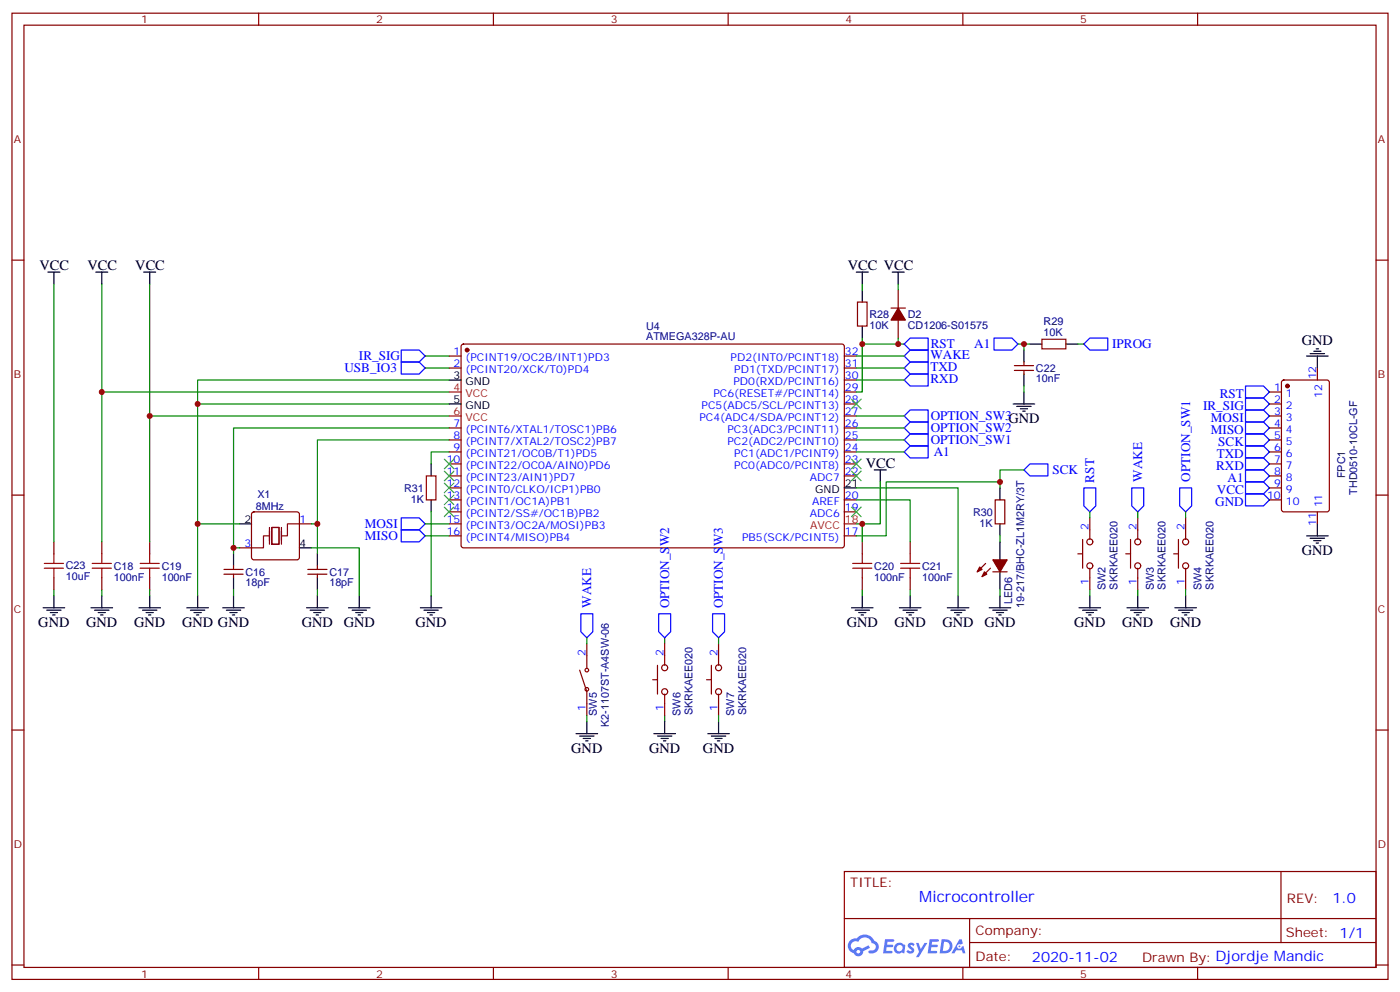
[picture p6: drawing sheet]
<svg xmlns="http://www.w3.org/2000/svg" width="412mm" height="292mm" viewBox="0 0 412 292" stroke-linecap="round" stroke-linejoin="round" font-family="sans-serif">
<g fill="none" stroke="#870000" stroke-width=".35">
<path d="M3.5 3.9h405.4v284.3h-405.4zM7.1 7.4h398.2v277.3h-398.2zM76.2 3.9v3.5M145.3 3.9v3.5M214.5 3.9v3.5M283.6 3.9v3.5M352.8 3.9v3.5M3.5 76.6h3.6M405.3 76.6h3.6M3.5 145.7h3.6M405.3 145.7h3.6M3.5 214.8h3.6"/>
<path d="M405.3 214.8h3.6M248.7 256.5h156.6v28.2h-156.6zM377.3 256.5v20.9M248.7 270.3h156.5M285.6 277.4h119.6M285.6 270.3v14.1M3.5 284h3.6M76.2 284.7v3.5M145.3 284.7v3.5M214.5 284.7v3.5M283.6 284.7v3.5M352.8 284.7v3.5"/>
<path d="M405.3 284h3.6"/>
</g>
<g fill="#5487ff">
<path d="M267.7 277.6a1.22 1.22 0 0 1 1.7 .3l-.4 .6a.47 .47 0 0 0-.3-.4 .47 .47 0 0 0-.5 .2l.1 .2a1.14 1.14 0 0 1 .8 1.8 1.14 1.14 0 0 1-1.9-.1l-.2-.1 .5-.6 .7 .4a.29 .29 0 0 0 .3-.2 .29 .29 0 0 0-.2-.3 1.04 1.04 0 0 1-.6-1.8z"/>
<path d="M260.7 276.4h2.4l.3 .2-.2 .5h-1.8l-.1 .9h1.5l.3 .4-.3 .3h-1.6l-.2 1.1 1.7 .1 .2 .3-.2 .3-2.6 .1z"/>
<path d="M273.8 276.4h2.4l.3 .2-.1 .5h-1.8l-.2 .9h1.6l.3 .4-.4 .3h-1.6l-.1 1.1 1.7 .1 .2 .3-.2 .3h-2.6z"/>
<path d="M282.6 276.4h.7l.3 1.3-.6 .3a.69 .69 0 0 0-1 .2 .69 .69 0 0 0 .4 1 .69 .69 0 0 0 .9-.6l.5-.3 .6 2.2h-.8l-.2-.8h-1.8l-.5 .8h-.8z"/>
<path d="M269.8 277.5h.8l.6 1.8 1.1-1.8h.9l-2.6 4.2h-.8l.9-1.6z"/>
<path d="M277.4 276.4l-.6 4.2h1.3a2.11 2.11 0 0 0 2.5-2.2 2.11 2.11 0 0 0-2.5-2zM278.1 277.1a1.39 1.39 0 0 1 1.7 1.5 1.39 1.39 0 0 1-1.8 1.2h-.3z"/>
<path d="M263.7 278a1.54 1.54 0 0 0-.1 2.2 1.54 1.54 0 0 0 2.2 .1l.6 .3 .3-2.3-.2-.3h-.4a1.49 1.49 0 0 0-2.4 0zM264 279a.94 .94 0 0 1 1.8 0 .94 .94 0 0 1-1.8 0z"/>
<path d="M250.4 276.8a2.18 2.18 0 0 0 1.1 3.7 1.44 1.44 0 0 0 1.6 .9 1.44 1.44 0 0 0 1.2-1.5l2-1-.5-.7-1.9 1a1.47 1.47 0 0 0-2.4 .4 1.39 1.39 0 0 1-.7-1.9 1.39 1.39 0 0 1 2-.5 2.12 2.12 0 0 1 2.2-1.3 2.12 2.12 0 0 1 1.9 1.7 1.14 1.14 0 0 1 1.1 1.4 1.14 1.14 0 0 1-1.7 .7 .43 .43 0 0 0-.5 .4 .43 .43 0 0 0 .4 .5 1.98 1.98 0 0 0 2.5-1.3 1.98 1.98 0 0 0-1.2-2.5 3.1 3.1 0 0 0-5.3-.7l-.9 .1zM252.3 280.1a.55 .55 0 0 1 1.1 0 .55 .55 0 0 1-1.1 0z"/>
<circle cx="282.6" cy="278.5" r=".26"/>
</g>
<g fill="none" stroke="#870000" stroke-width=".35">
<path d="M252.6 88.9h2.8v7.1h-2.8zM262.5 90.7h4.2M264.6 85.4v5.3M264.6 94.2v5.3M306.9 99.8h7.1v2.9h-7.1zM132.3 104.8h3.5M132.3 108.3h3.5M136.1 101.5l.4-.3 111.8 .1 .4 .7-.1 58.8-.6 .4h-111.7l-.5-.7v-58.5zM248.7 104.8h3.5M248.7 108.3h3.5M248.7 118.9h3.5M248.7 115.4h3.5"/>
<path d="M248.7 111.8h3.5M298.8 109h5.6M298.8 107.6h5.6M301.6 106.5v1.1M301.6 109v1.1M373.9 118.9h3.6M373.9 115.4h3.6M377.7 112l.5-.2h12.7l.6 .5 .1 37.6-.5 .7h-12.9l-.7-.4v-37.7zM388.1 108.3v3.5M132.3 125.9h3.5M132.3 129.5h3.5M132.3 133h3.5"/>
<path d="M132.3 136.5h3.5M248.7 125.9h3.5M248.7 129.5h3.5M248.7 133h3.5M248.7 136.5h3.5M248.7 122.4h3.5M373.9 125.9h3.6M373.9 129.5h3.6M373.9 133h3.6M373.9 136.5h3.6M373.9 122.4h3.6M15.9 159.5v3.5"/>
<path d="M30 159.5v3.5M44.1 159.5v3.5M74.3 150.8l.5-.2h12.7l.5 .2 .2 .5v12.7l-.2 .5-.5 .2h-12.7l-.5-.2-.2-.5v-12.7zM88.2 154.2h3.5M125.6 140.1h2.8v7h-2.8zM132.3 140.1h3.5M132.3 143.6h3.5M132.3 147.1h3.5M132.3 150.6h3.5M132.3 154.2h3.5M132.3 157.7h3.5M248.7 140.1h3.5"/>
<path d="M248.7 147.1h3.5M248.7 150.6h3.5M248.7 157.7h3.5M254 159.5v3.5M268.1 159.5v3.5M293.2 147.1h2.8v7.1h-2.8zM318.9 158.8v8.4M321 152.4v6.4M333 158.8v8.4M335.1 152.4v6.4M347.1 158.8v8.4M349.2 152.4v6.4"/>
<path d="M373.9 140.1h3.6M373.9 143.6h3.6M373.9 147.1h3.6M388.1 150.6v3.6M15.9 170v3.6M30 170v3.6M44.1 170v3.6M66 169h5.6M66 167.6h5.6M68.8 166.5v1.1M68.8 169v1M70.6 161.2h3.5"/>
<path d="M90.7 169h5.6M90.7 167.6h5.6M93.5 166.5v1.1M93.5 169v1M254 170v3.6M268.1 170v3.6M290.3 165.8l-2.4 2.5M291.7 167.2l-2.4 2.5M292.5 168.3h4.2M317.5 163h1.4M321 167.2v6.4M331.6 163h1.4"/>
<path d="M335.1 167.2v6.4M345.7 163h1.4M349.2 167.2v6.4M170.7 197.2l2.2 6.4v7M172.9 189.4v7.1M193.7 195.8v8.5M195.8 189.4v6.4M209.5 195.8v8.5M211.7 189.4v6.4M192.3 200h1.4M195.8 204.3v6.3M208.1 200h1.4"/>
<path d="M211.7 204.3v6.3"/>
<circle cx="321" cy="159.5" r=".88"/>
<circle cx="335.1" cy="159.5" r=".88"/>
<circle cx="349.3" cy="159.5" r=".88"/>
<circle cx="321" cy="166.5" r=".88"/>
<circle cx="335.1" cy="166.5" r=".88"/>
<circle cx="349.3" cy="166.5" r=".88"/>
<circle cx="172.9" cy="197.2" r=".53"/>
<circle cx="195.8" cy="196.5" r=".88"/>
<circle cx="211.7" cy="196.5" r=".88"/>
<circle cx="172.9" cy="202.8" r=".53"/>
<circle cx="195.8" cy="203.6" r=".88"/>
<circle cx="211.7" cy="203.6" r=".88"/>
</g>
<g fill="#870000" stroke="#870000" stroke-width=".35">
<path d="M264.6 90.7l2.1 3.5h-4.2z"/>
<path d="M292.5 164.7h4.2l-2.1 3.6z"/>
<path d="M290 168.3l.7 .7-1.4 .7z"/>
<path d="M288.6 166.9l.7 .7-1.4 .7z"/>
<circle cx="137.6" cy="103" r=".53"/>
<circle cx="379.2" cy="113.6" r=".53"/>
</g>
<g fill="none" stroke="#000" stroke-width=".35">
<path d="M14.1 80.1h3.5M15.9 80.1v3.5M28.2 80.1h3.5M30 80.1v3.5M42.3 80.1h3.6M44.1 80.1v3.5M252.2 80.1h3.6M254 80.1v3.5M254 85.4v3.5M254 96v3.5M262.8 80.1h3.5M264.6 80.1v3.5"/>
<path d="M132.3 111.8h3.5M132.3 118.9h3.5M298.4 118.9h6.4M299.5 119.6h4.2M301.6 103v3.5M301.6 110.1v3.5M301.6 115.4v3.5M303.4 101.2h3.5M314 101.2h3.5M384.9 104.8h6.3M385.9 104.1h4.3M387 103.4h2.1"/>
<path d="M387.7 102.7h.7M388.1 104.8v3.5M127 136.5v3.6M257.5 138.3h3.6M259.3 138.3v3.5M300.6 120.3h2.1M301.3 121h.7M70.6 154.2h3.5M127 147.1v3.5M248.7 143.6h3.5M294.6 143.6v3.5M294.6 154.2v3.5"/>
<path d="M294.6 159.5v5.2M384.9 157.7h6.3M385.9 158.4h4.3M387 159.1h2.1M387.7 159.8h.7M388.1 154.2v3.5M12.7 178.9h6.3M13.8 179.6h4.2M15.9 175.3v3.6M26.8 178.9h6.4M27.9 179.6h4.2M30 175.3v3.6"/>
<path d="M40.9 178.9h6.4M42 179.6h4.2M44.1 175.3v3.6M55 178.9h6.4M56.1 179.6h4.2M58.2 175.3v3.6M65.6 178.9h6.4M66.7 179.6h4.2M68.8 163v3.5M68.8 170v3.6M68.8 175.3v3.6M88.2 161.2h3.5"/>
<path d="M90.3 178.9h6.4M91.4 179.6h4.2M93.5 163v3.5M93.5 170v3.6M93.5 175.3v3.6M102.7 178.9h6.3M103.7 179.6h4.2M105.8 175.3v3.6M123.8 178.9h6.4M124.9 179.6h4.2M127 175.3v3.6M250.8 178.9h6.4"/>
<path d="M251.9 179.6h4.2M254 175.3v3.6M264.9 178.9h6.4M266 179.6h4.2M268.1 175.3v3.6M279 178.9h6.4M280.1 179.6h4.2M282.2 175.3v3.6M291.4 178.9h6.3M292.5 179.6h4.2M294.6 168.3v5.3M294.6 175.3v3.6"/>
<path d="M317.9 178.9h6.3M318.9 179.6h4.2M321 175.3v3.6M332 178.9h6.3M333 179.6h4.3M335.1 175.3v3.6M346.1 178.9h6.3M347.1 179.6h4.3M349.2 175.3v3.6M14.8 180.3h2.1M15.5 181h.7M28.9 180.3h2.1"/>
<path d="M29.6 181h.7M43 180.3h2.2M43.7 181h.7M57.1 180.3h2.2M57.9 181h.7M67.7 180.3h2.1M68.4 181h.7M92.4 180.3h2.1M93.1 181h.7M104.8 180.3h2.1M105.5 181h.7M125.9 180.3h2.2"/>
<path d="M126.6 181h.8M252.9 180.3h2.2M253.6 181h.8M267.1 180.3h2.1M267.8 181h.7M281.2 180.3h2.1M281.9 181h.7M293.5 180.3h2.1M294.2 181h.7M320 180.3h2.1M320.7 181h.7M334.1 180.3h2.1"/>
<path d="M334.8 181h.7M348.2 180.3h2.1M348.9 181h.7M169.7 215.9h6.3M170.7 216.6h4.3M171.8 217.3h2.1M172.5 218h.7M172.9 212.4v3.5M192.6 215.9h6.4M193.7 216.6h4.2M194.7 217.3h2.1M195.4 218h.7"/>
<path d="M195.8 212.4v3.5M208.5 215.9h6.3M209.5 216.6h4.3M210.6 217.3h2.1M211.3 218h.7M211.7 212.4v3.5"/>
</g>
<path d="M132.3 115.4h3.5M132.3 122.4h3.5M248.7 154.2h3.5" fill="none" stroke="#f00" stroke-width=".35"/>
<path d="M79.4 157.7h-1.8v3.5h-3.5M79.4 155.2v5M80.1 155.2h2.1v5h-2.1zM82.9 155.2v5M88.2 154.2h-3.5v3.5h-1.8" fill="none" stroke="#870012" stroke-width=".35"/>
<g fill="none" stroke="#a10000" stroke-width=".35">
<path d="M13.1 167.2h5.6M13.1 165.8h5.6M15.9 163v2.8M15.9 167.2v2.8M27.2 167.2h5.6M27.2 165.8h5.6M30 163v2.8M30 167.2v2.8M41.3 167.2h5.6M41.3 165.8h5.6M44.1 163v2.8M44.1 167.2v2.8"/>
<path d="M251.2 167.2h5.6M251.2 165.8h5.6M254 163v2.8M254 167.2v2.8M265.3 167.2h5.6M265.3 165.8h5.6M268.1 163v2.8M268.1 167.2v2.8"/>
</g>
<g fill="none" stroke="#008700" stroke-width=".35">
<path d="M15.9 83.6v75.9M30 83.6v75.9M44.1 83.6v75.9M254 99.5v15.9h-1.8M254 83.6v1.8M264.6 99.5v1.7h-10.6M264.6 83.6v1.8M30 115.4h102.3M125.2 108.3h7.1M125.2 104.8h7.1M132.3 118.9h-74.1v35.3h12.4M132.3 111.8h-74.1v7.1"/>
<path d="M252.2 111.8h14.1M252.2 108.3h14.1M252.2 104.8h14.1M264.6 101.2h1.7M299.9 101.2h3.5M301.6 101.2v1.8M301.6 113.6v1.8M317.5 101.2h1.8M44.1 122.4h88.2M132.3 133h-5.3v3.5M132.3 129.5h-38.8v24.7M132.3 125.9h-63.5v35.3h1.8"/>
<path d="M252.2 129.5h14.1M252.2 133h14.1M252.2 122.4h14.1M252.2 125.9h14.1M301.6 138.3h-7v3.5M58.2 154.2v21.1M91.7 154.2h1.8v8.8M125.2 157.7h7.1M125.2 154.2h7.1M127 150.6v24.7M252.2 154.2h1.8v5.3M252.2 147.1h15.9v12.4"/>
<path d="M252.2 143.6h30v31.7M259.3 141.8v12.4h-5.3M294.6 143.6v-1.8h-33.5v15.9h-8.9M294.6 157.7v1.8M321 150.6v1.8M335.1 150.6v1.8M349.2 150.6v1.8M15.9 173.6v1.7M30 173.6v1.7M44.1 173.6v1.7M68.8 161.2v1.8M68.8 173.6v1.7"/>
<path d="M91.7 161.2h14.1v14.1M93.5 173.6v1.7M254 173.6v1.7M268.1 173.6v1.7M294.6 173.6v1.7M321 173.6v1.7M335.1 173.6v1.7M349.2 173.6v1.7M172.9 187.7v1.7M195.8 187.7v1.7M211.7 187.7v1.7M172.9 210.6v1.8"/>
<path d="M195.8 210.6v1.8M211.7 210.6v1.8"/>
</g>
<g fill="none" stroke="#00f" stroke-width=".35">
<path d="M292.8 99.5h5.3l1.8 1.7-1.8 1.8h-5.3zM118.2 103h5.3l1.7 1.8-1.7 1.7h-5.3zM118.2 106.5h5.3l1.7 1.8-1.7 1.8h-5.3zM266.3 101.2l1.8-1.7h5.3v3.5h-5.3zM266.3 108.3l1.8-1.8h5.3v3.6h-5.3zM266.3 111.8l1.8-1.7h5.3v3.5h-5.3zM266.3 104.8l1.8-1.8h5.3v3.5h-5.3zM319.3 101.2l1.7-1.7h5.3v3.5h-5.3zM366.9 117.1h5.3l1.7 1.8-1.7 1.7h-5.3zM366.9 113.6h5.3l1.7 1.8-1.7 1.7h-5.3zM266.3 129.5l1.8-1.8h5.3v3.5h-5.3zM266.3 133l1.8-1.8h5.3v3.6h-5.3z"/>
<path d="M266.3 125.9l1.8-1.7h5.3v3.5h-5.3zM266.3 122.4l1.8-1.8h5.3v3.6h-5.3zM303.4 136.5h5.3v3.6h-5.3l-1.8-1.8zM366.9 138.3h5.3l1.7 1.8-1.7 1.7h-5.3zM366.9 134.8h5.3l1.7 1.7-1.7 1.8h-5.3zM366.9 131.2h5.3l1.7 1.8-1.7 1.8h-5.3zM366.9 127.7h5.3l1.7 1.8-1.7 1.7h-5.3zM366.9 124.2h5.3l1.7 1.7-1.7 1.8h-5.3zM366.9 120.6h5.3l1.7 1.8-1.7 1.8h-5.3zM118.2 152.4h5.3l1.7 1.8-1.7 1.7h-5.3zM118.2 155.9h5.3l1.7 1.8-1.7 1.8h-5.3zM319.3 143.6h3.5v5.3l-1.8 1.7-1.7-1.7z"/>
<path d="M333.4 143.6h3.5v5.3l-1.8 1.7-1.7-1.7zM347.5 143.6h3.5v5.3l-1.8 1.7-1.7-1.7zM366.9 141.8h5.3l1.7 1.8-1.7 1.7h-5.3zM366.9 145.3h5.3l1.7 1.8-1.7 1.8h-5.3zM171.1 180.6h3.5v5.3l-1.7 1.8-1.8-1.8zM194 180.6h3.6v5.3l-1.8 1.8-1.8-1.8zM209.9 180.6h3.5v5.3l-1.7 1.8-1.8-1.8z"/>
</g>
<g fill="none" stroke="#3c3" stroke-width=".35">
<path d="M250.8 117.5l2.8 2.8M253.6 117.5l-2.8 2.8M130.9 135.1l2.8 2.8M130.9 138.6l2.8 2.9M133.7 135.1l-2.8 2.8M133.7 138.6l-2.8 2.9M250.8 135.1l2.8 2.8M250.8 138.6l2.8 2.9M253.6 135.1l-2.8 2.8M253.6 138.6l-2.8 2.9M130.9 142.2l2.8 2.8M130.9 145.7l2.8 2.8"/>
<path d="M130.9 149.2l2.8 2.8M133.7 142.2l-2.8 2.8M133.7 145.7l-2.8 2.8M133.7 149.2l-2.8 2.8M250.8 149.2l2.8 2.8M253.6 149.2l-2.8 2.8"/>
</g>
<g fill="#c00">
<circle cx="264.6" cy="101.2" r=".88"/>
<circle cx="254" cy="101.2" r=".88"/>
<circle cx="301.6" cy="101.2" r=".88"/>
<circle cx="254" cy="154.2" r=".88"/>
<circle cx="294.6" cy="141.8" r=".88"/>
<circle cx="44.1" cy="122.4" r=".88"/>
<circle cx="30" cy="115.4" r=".88"/>
<circle cx="58.2" cy="118.9" r=".88"/>
<circle cx="93.5" cy="154.2" r=".88"/>
<circle cx="58.2" cy="154.2" r=".88"/>
<circle cx="68.8" cy="161.2" r=".88"/>
</g>
<text font-size="4.6" fill="#00f" x="270.8" y="265.5">Microcontroller</text>
<g font-size="4.2">
<text x="11.6" y="79.4">VCC</text>
<text x="25.8" y="79.4">VCC</text>
<text x="39.9" y="79.4">VCC</text>
<text x="249.8" y="79.4">VCC VCC</text>
<text x="383.5" y="101.6">GND</text>
<text x="255.1" y="137.6">VCC</text>
<text x="383.5" y="163.3">GND</text>
<text x="11.3" y="184.5">GND</text>
<text x="25.4" y="184.5">GND</text>
<text x="39.5" y="184.5">GND</text>
<text x="53.6" y="184.5">GND GND</text>
<text x="88.9" y="184.5">GND</text>
<text x="101.2" y="184.5">GND</text>
<text x="122.4" y="184.5">GND</text>
<text x="249.4" y="184.5">GND</text>
<text x="263.5" y="184.5">GND</text>
<text x="277.6" y="184.5">GND</text>
<text x="290" y="184.5">GND</text>
<text x="316.4" y="184.5">GND</text>
<text x="330.6" y="184.5">GND</text>
<text x="344.7" y="184.5">GND</text>
<text x="168.3" y="221.5">GND</text>
<text x="191.2" y="221.5">GND</text>
<text x="207.1" y="221.5">GND</text>
</g>
<g font-size="4.2" fill="#00f">
<text x="392.5" y="265.7">1.0</text>
<text x="304" y="283.1">2020-11-02</text>
</g>
<g font-size="3.9" fill="#00f">
<text x="105.7" y="106">IR_SIG</text>
<text x="274.1" y="105.6">WAKE</text>
<text x="274.1" y="102.6">RST</text>
<text x="287" y="102.5">A1</text>
<text x="327.6" y="102.5">IPROG</text>
<text x="101.4" y="109.5">USB_IO3</text>
<text x="274.1" y="109.2">TXD</text>
<text x="274.1" y="112.7">RXD</text>
<text x="359.3" y="117.1">RST</text>
<text x="274.1" y="123.7">OPTION_SW3GND</text>
<text x="354.4" y="120.6">IR_SIG</text>
<text x="356.7" y="124.2">MOSI</text>
<text x="274.1" y="130.8">OPTION_SW1</text>
<text x="274.1" y="127.3">OPTION_SW2</text>
<text x="356.7" y="127.7">MISO</text>
<text x="358.9" y="131.2">SCK</text>
<text x="275" y="134.3">A1</text>
<text x="358.4" y="134.8">TXD</text>
<text x="310" y="139.5">SCK</text>
<text x="322.3" y="142" transform="rotate(-90 322.3 142)">RST</text>
<text x="336.4" y="141.8" transform="rotate(-90 336.4 141.8)">WAKE</text>
<text x="350.6" y="141.8" transform="rotate(-90 350.6 141.8)">OPTION_SW1</text>
<text x="358.2" y="138.3">RXD</text>
<text x="361.6" y="141.8">A1</text>
<text x="358" y="148.9">GND</text>
<text x="358.4" y="145.3">VCC</text>
<text x="107.5" y="155.4">MOSI</text>
<text x="107.5" y="158.9">MISO</text>
<text x="174.2" y="178.8" transform="rotate(-90 174.2 178.8)">WAKE</text>
<text x="197.1" y="179.1" transform="rotate(-90 197.1 179.1)">OPTION_SW2</text>
<text x="213" y="179.1" transform="rotate(-90 213 179.1)">OPTION_SW3</text>
</g>
<g font-size="3.9" fill="#800">
<text x="250.5" y="261.1">TITLE:</text>
<text x="379.1" y="265.7">REV:</text>
<text x="287.4" y="275.3">Company:</text>
<text x="378.7" y="275.9">Sheet: 1/1</text>
<text x="287.4" y="282.9">Date:</text>
<text x="336.4" y="283">Drawn By: Djordje Mandic</text>
</g>
<g font-size="3.2" fill="#800">
<text x="41.6" y="6.9">1</text>
<text x="110.8" y="6.9">2</text>
<text x="179.9" y="6.9">3</text>
<text x="249.1" y="6.9">4</text>
<text x="318.2" y="6.9">5</text>
<text x="4.1" y="42">A</text>
<text x="405.9" y="42">A</text>
<text x="4.1" y="111.1">B</text>
<text x="405.9" y="111.1">B</text>
<text x="4.1" y="180.3">C</text>
<text x="405.9" y="180.3">C</text>
<text x="4.1" y="249.4">D</text>
<text x="405.9" y="249.4">D</text>
<text x="41.6" y="287.7">1</text>
<text x="110.8" y="287.7">2</text>
<text x="179.9" y="287.7">3</text>
<text x="249.1" y="287.7">4</text>
<text x="318.2" y="287.7">5</text>
</g>
<g font-size="3.2" fill="#000080">
<text x="256.1" y="93.6">R28</text>
<text x="267.4" y="93.6">D2</text>
<text x="307.4" y="95.6">R29</text>
<text x="190.4" y="100.1">ATMEGA328P-AU</text>
<text x="190.4" y="97">U4</text>
<text x="256.1" y="96.8">10K</text>
<text x="267.4" y="96.7">CD1206-S01575</text>
<text x="307.4" y="98.8">10K</text>
<text x="305.2" y="112.5">10nF</text>
<text x="305.2" y="109.4">C22</text>
<text x="396.2" y="140.7" transform="rotate(-90 396.2 140.7)">FPC1</text>
<text x="75.8" y="146.5">X1</text>
<text x="119.1" y="144.7">R31</text>
<text x="121" y="147.9">1K</text>
<text x="399.8" y="145.6" transform="rotate(-90 399.8 145.6)">THD0510-10CL-GF</text>
<text x="75.4" y="150">8MHz</text>
<text x="286.6" y="151.8">R30</text>
<text x="288.6" y="155">1K</text>
<text x="19.4" y="167.6">C23</text>
<text x="33.5" y="167.6">C18</text>
<text x="47.6" y="167.6">C19</text>
<text x="257.5" y="167.6">C20</text>
<text x="271.6" y="167.6">C21</text>
<text x="19.4" y="170.7">10uF</text>
<text x="33.5" y="170.9">100nF</text>
<text x="47.6" y="170.9">100nF</text>
<text x="72.3" y="172.4">18pF</text>
<text x="72.3" y="169.5">C16</text>
<text x="97" y="172.4">18pF</text>
<text x="97" y="169.5">C17</text>
<text x="257.5" y="170.9">100nF</text>
<text x="271.6" y="170.9">100nF</text>
<text x="325.7" y="173.6" transform="rotate(-90 325.7 173.6)">SW2</text>
<text x="329.2" y="173.5" transform="rotate(-90 329.2 173.5)">SKRKAEE020</text>
<text x="339.8" y="173.6" transform="rotate(-90 339.8 173.6)">SW3</text>
<text x="343.3" y="173.5" transform="rotate(-90 343.3 173.5)">SKRKAEE020</text>
<text x="353.9" y="173.6" transform="rotate(-90 353.9 173.6)">SW4</text>
<text x="357.4" y="173.5" transform="rotate(-90 357.4 173.5)">SKRKAEE020</text>
<text x="298.2" y="177.7" transform="rotate(-90 298.2 177.7)">LED6</text>
<text x="301.7" y="178.8" transform="rotate(-90 301.7 178.8)">19-217/BHC-ZL1M2RY/3T</text>
<text x="175.8" y="210.6" transform="rotate(-90 175.8 210.6)">SW5</text>
<text x="179.3" y="213.9" transform="rotate(-90 179.3 213.9)">K2-1107ST-A4SW-06</text>
<text x="200.4" y="210.6" transform="rotate(-90 200.4 210.6)">SW6</text>
<text x="204" y="210.5" transform="rotate(-90 204 210.5)">SKRKAEE020</text>
<text x="216.3" y="210.6" transform="rotate(-90 216.3 210.6)">SW7</text>
<text x="219.8" y="210.5" transform="rotate(-90 219.8 210.5)">SKRKAEE020</text>
</g>
<g font-size="3.2" fill="#00f">
<text x="133.6" y="104.4">1</text>
<text x="133.6" y="107.9">2</text>
<text x="137.1" y="106.2">(PCINT19/OC2B/INT1)PD3</text>
<text x="215.2" y="106.2">PD2(INT0/PCINT18)</text>
<text x="248.9" y="107.9">31</text>
<text x="248.9" y="104.4">32</text>
<text x="137.1" y="109.7">(PCINT20/XCK/T0)PD4</text>
<text x="216" y="113.2">PD0(RXD/PCINT16)</text>
<text x="216.3" y="109.7">PD1(TXD/PCINT17)</text>
<text x="248.9" y="111.5">30</text>
<text x="387.7" y="111.7" transform="rotate(-90 387.7 111.7)">12</text>
<text x="210.2" y="116.8">PC6(RESET#/PCINT14)</text>
<text x="248.9" y="118.5">28</text>
<text x="248.9" y="115">29</text>
<text x="375.3" y="115">1</text>
<text x="375.3" y="118.5">2</text>
<text x="378.8" y="116.8">1</text>
<text x="389.5" y="117.2" transform="rotate(-90 389.5 117.2)">12</text>
<text x="133.6" y="125.6">7</text>
<text x="206" y="123.8">PC4(ADC4/SDA/PCINT12)</text>
<text x="206.7" y="120.3">PC5(ADC5/SCL/PCINT13)</text>
<text x="248.9" y="125.6">26</text>
<text x="248.9" y="122.1">27</text>
<text x="375.3" y="122.1">3</text>
<text x="375.3" y="125.6">4</text>
<text x="378.8" y="120.3">2</text>
<text x="378.8" y="123.8">3</text>
<text x="133.6" y="129.1">8</text>
<text x="137.1" y="127.4">(PCINT6/XTAL1/TOSC1)PB6</text>
<text x="137.1" y="130.9">(PCINT7/XTAL2/TOSC2)PB7</text>
<text x="214.3" y="130.9">PC2(ADC2/PCINT10)</text>
<text x="214.3" y="127.4">PC3(ADC3/PCINT11)</text>
<text x="248.9" y="129.1">25</text>
<text x="375.3" y="129.1">5</text>
<text x="378.8" y="127.4">4</text>
<text x="378.8" y="130.9">5</text>
<text x="131.6" y="136.2">10</text>
<text x="133.6" y="132.6">9</text>
<text x="137.1" y="134.4">(PCINT21/OC0B/T1)PD5</text>
<text x="137.1" y="137.9">(PCINT22/OC0A/AIN0)PD6</text>
<text x="216.3" y="137.9">PC0(ADC0/PCINT8)</text>
<text x="216.3" y="134.4">PC1(ADC1/PCINT9)</text>
<text x="248.9" y="136.2">23</text>
<text x="248.9" y="132.6">24</text>
<text x="375.3" y="132.6">6</text>
<text x="375.3" y="136.2">7</text>
<text x="378.8" y="134.4">6</text>
<text x="378.8" y="137.9">7</text>
<text x="131.6" y="139.7">11</text>
<text x="131.6" y="143.2">12</text>
<text x="137.1" y="141.5">(PCINT23/AIN1)PD7</text>
<text x="238.6" y="141.5">ADC7</text>
<text x="248.9" y="139.7">22</text>
<text x="375.3" y="139.7">8</text>
<text x="375.3" y="143.2">9</text>
<text x="378.8" y="141.5">8</text>
<text x="131.6" y="146.8">13</text>
<text x="137.1" y="145">(PCINT0/CLKO/ICP1)PB0</text>
<text x="137.1" y="148.5">(PCINT1/OC1A)PB1</text>
<text x="239.2" y="148.5">AREF</text>
<text x="248.9" y="146.8">20</text>
<text x="373.3" y="146.8">10</text>
<text x="378.8" y="145">9</text>
<text x="378.8" y="148.5">10</text>
<text x="389.5" y="149.3" transform="rotate(-90 389.5 149.3)">11</text>
<text x="88.2" y="153.8">1</text>
<text x="131.6" y="150.3">14</text>
<text x="131.6" y="153.8">15</text>
<text x="137.1" y="152">(PCINT2/SS#/OC1B)PB2</text>
<text x="137.1" y="155.6">(PCINT3/OC2A/MOSI)PB3</text>
<text x="238.6" y="152">ADC6</text>
<text x="248.9" y="150.3">19</text>
<text x="320.7" y="155.9" transform="rotate(-90 320.7 155.9)">2</text>
<text x="334.8" y="155.9" transform="rotate(-90 334.8 155.9)">2</text>
<text x="348.9" y="155.9" transform="rotate(-90 348.9 155.9)">2</text>
<text x="387.7" y="154.8" transform="rotate(-90 387.7 154.8)">11</text>
<text x="72.1" y="160.9">3</text>
<text x="131.6" y="157.3">16</text>
<text x="137.1" y="159.1">(PCINT4/MISO)PB4</text>
<text x="218.6" y="159.1">PB5(SCK/PCINT5)</text>
<text x="248.9" y="157.3">17</text>
<text x="320.7" y="172.1" transform="rotate(-90 320.7 172.1)">1</text>
<text x="334.8" y="172.1" transform="rotate(-90 334.8 172.1)">1</text>
<text x="348.9" y="172.1" transform="rotate(-90 348.9 172.1)">1</text>
<text x="172.5" y="193" transform="rotate(-90 172.5 193)">2</text>
<text x="195.4" y="193" transform="rotate(-90 195.4 193)">2</text>
<text x="211.3" y="193" transform="rotate(-90 211.3 193)">2</text>
<text x="172.5" y="209.1" transform="rotate(-90 172.5 209.1)">1</text>
<text x="195.4" y="209.1" transform="rotate(-90 195.4 209.1)">1</text>
<text x="211.3" y="209.1" transform="rotate(-90 211.3 209.1)">1</text>
</g>
<g font-size="3.2">
<text x="133.6" y="111.5">3</text>
<text x="137.1" y="113.2">GND</text>
<text x="133.6" y="118.5">5</text>
<text x="137.1" y="120.3">GND</text>
<text x="248.9" y="143.2">21</text>
<text x="240.1" y="145">GND</text>
<text x="72.1" y="153.8">2</text>
<text x="88.2" y="160.9">4</text>
</g>
<g font-size="3.2" fill="#f00">
<text x="133.6" y="115">4</text>
<text x="137.1" y="116.8">VCC</text>
<text x="133.6" y="122.1">6</text>
<text x="137.1" y="123.8">VCC</text>
<text x="238.6" y="155.6">AVCC</text>
<text x="248.9" y="153.8">18</text>
</g>
</svg>
